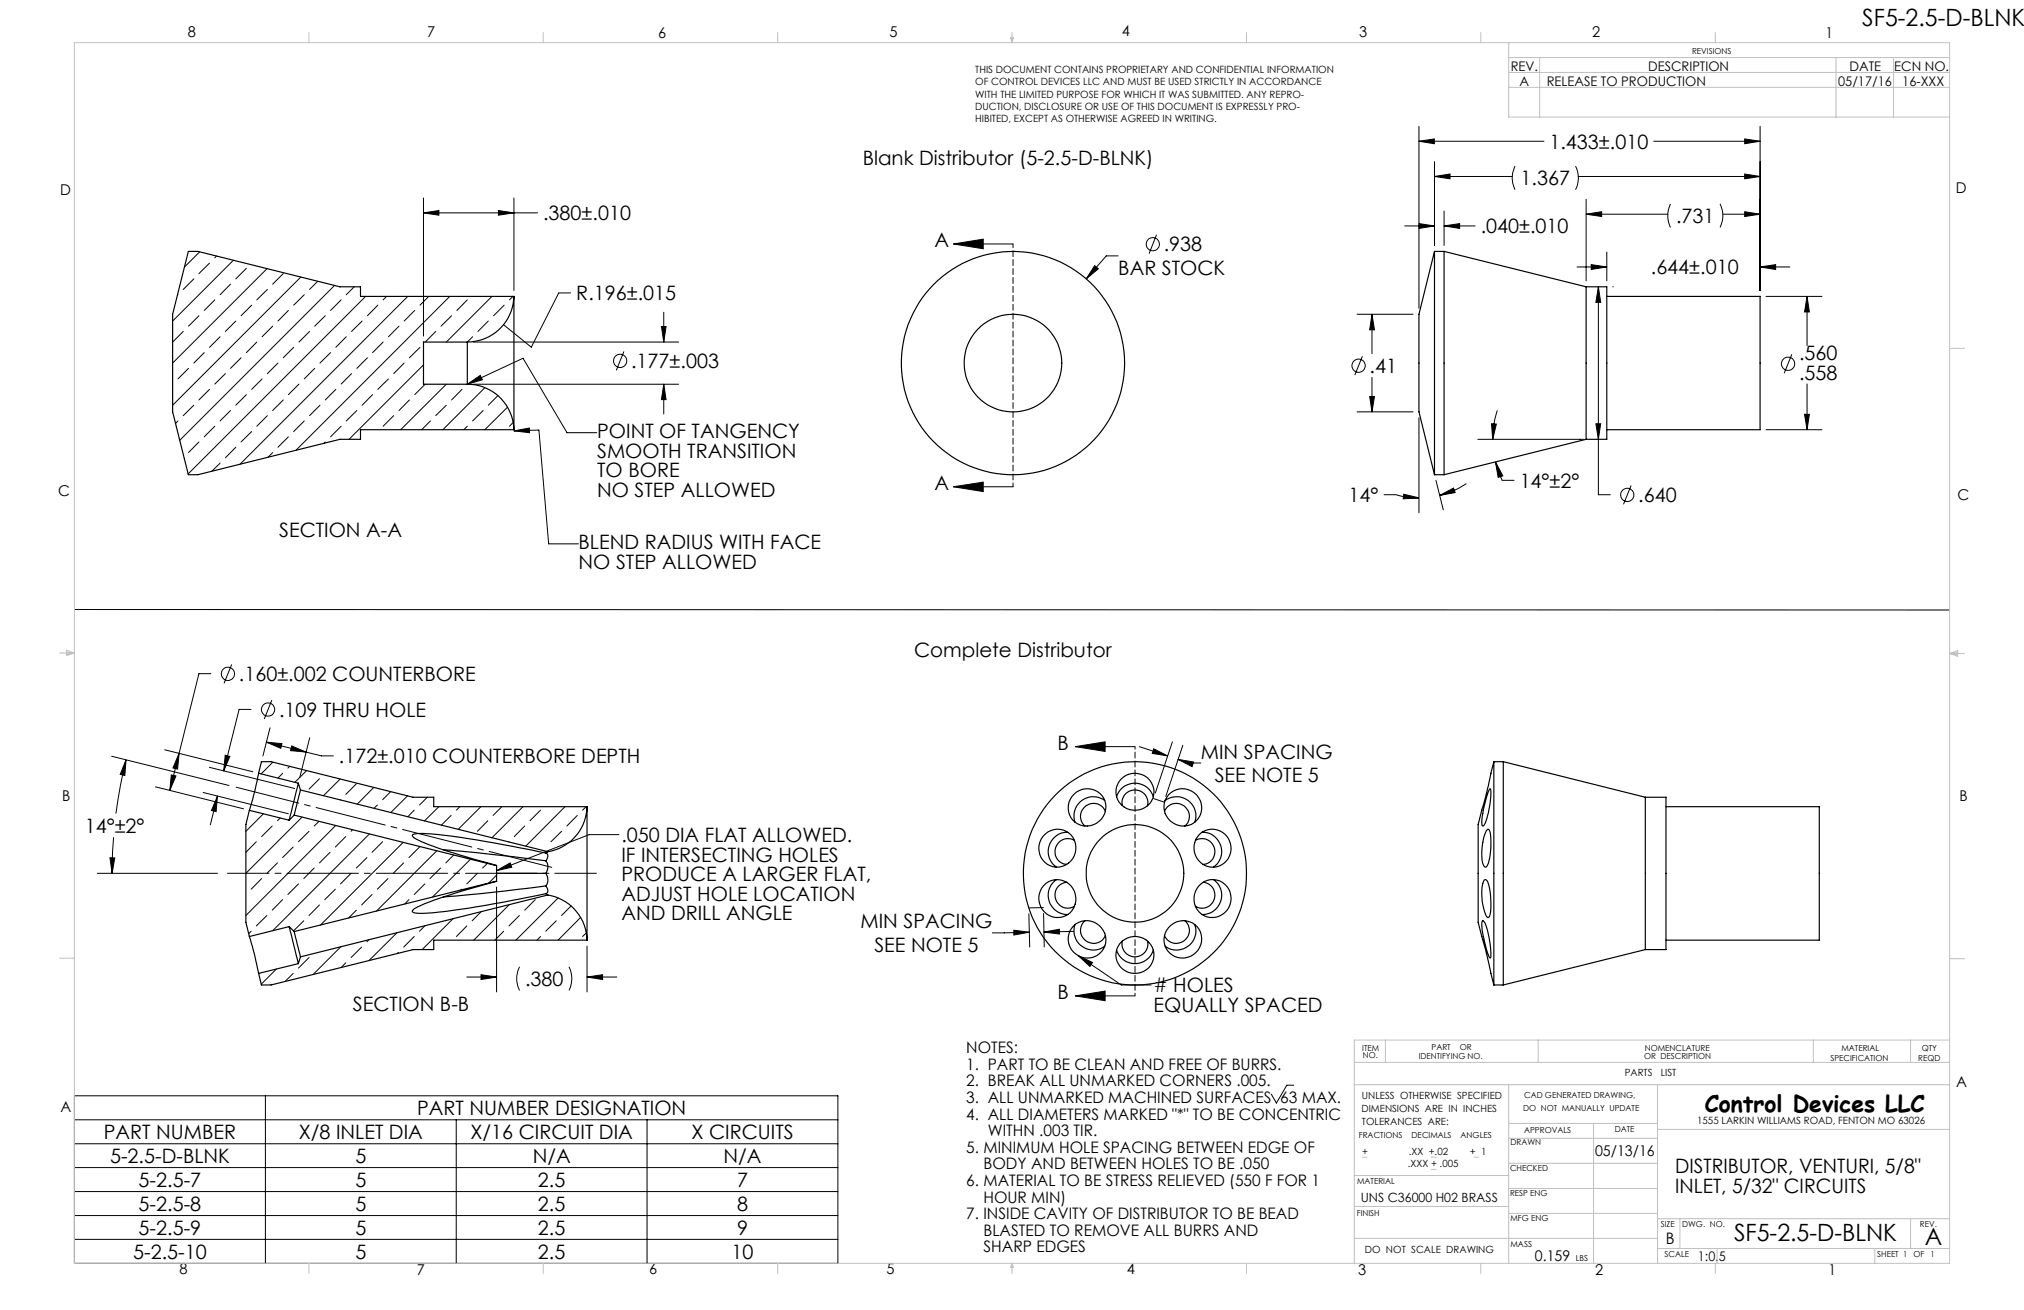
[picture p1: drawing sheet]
<svg xmlns="http://www.w3.org/2000/svg" width="432mm" height="279mm" viewBox="0 0 432 279" stroke-linecap="round" stroke-linejoin="round" font-family="sans-serif">
<g fill="none" stroke="#000" stroke-width=".21">
<path d="M302.7 30.1l3.3-.5v1.1zM302.7 27v38.8M302.7 30.1h26.7M306 37.6l3.4-.5v1zM306 34.5v17.9M306 37.6h16.6M323.2 35.4a5.6 5.6 0 0 0 0 5.1M336.1 35.4a5.6 5.6 0 0 1 0 5.1M336.7 37.6h38.8M352.8 30.1h22.7M372.2 29.6l3.3 .5-3.3 .6zM372.2 37.1l3.3 .5-3.3 .5z"/>
<path d="M375.5 27v34.9M41.3 59.5l-2.2 2.2M42.6 53.7l-3.3 3.3M44.7 56.1l-2.3 2.2M46.2 54.6l-.4 .4M49.8 55.5l-13 13M52.6 57.2l-2.3 2.3M57 57.3l-20.2 20.1M60.4 58.3l-2.2 2.3M64.2 59.1l-27.4 27.3M90.3 45.4l3.3-.5v1zM90.3 42.2v29.5"/>
<path d="M90.3 45.4h24.4M106.3 44.9l3.3 .5-3.3 .5zM109.6 42.2v19.7M203.4 52l6.4-1v2.1zM203.4 52h12.7M233.5 56.7l.8 .6-2.6 2.2zM238.5 54.6h-2.5l-4.3 4.9M246.7 50.1l-1.6 4M299.7 48.2h6.3M302.8 47.7l3.2 .5-3.2 .5zM308.1 48.2l3.3-.5v1zM308.1 45v7.4"/>
<path d="M308.1 48.2h6.6M336.4 56.9h6.4M338.4 45.7l3.3-.5v1zM338.4 42.5v17.4M338.4 45.7h17.4M339.5 56.4l3.3 .5-3.3 .6zM342.8 53.8v6.1M356.4 43.5a5.8 5.8 0 0 0 0 5M367 43.5a5.5 5.5 0 0 1 0 5M367.6 45.7h7.9M372.2 45.2l3.3 .5-3.3 .5zM375.5 56.9l3.3-.5v1.1z"/>
<path d="M375.5 56.9h6.3M38 62.9l-.1 .1M39.1 70.7l-2.3 2.3M40.2 78.6l-2.2 2.2M42.4 67.3l-2.2 2.3M43.6 75.2l-2.3 2.2M45.8 64l-2.2 2.2M47 71.8l-2.3 2.3M48.1 79.7l-2.3 2.2M49.2 60.6l-2.2 2.3M50.3 68.5l-2.2 2.2M51.4 76.3l-2.2 2.3"/>
<path d="M53.7 65.1l-2.3 2.2M54.8 73l-2.2 2.2M57 61.7l-2.2 2.3M58.2 69.6l-2.3 2.2M59.3 77.4l-2.3 2.3M61.5 66.2l-2.2 2.3M62.7 74.1l-2.3 2.2M64.9 62.9l-2.2 2.2M66 70.7l-2.2 2.3M67.1 78.6l-2.2 2.2M67.8 60l-1.8 1.7M69.4 67.3l-2.3 2.3"/>
<path d="M70.5 75.2l-2.2 2.2M71.4 60.9l-33.1 33M72.8 64l-2.3 2.2M73.9 71.8l-2.3 2.3M75 79.7l-2.2 2.2M75.6 61.2l-1.7 1.7M77.3 68.5l-2.3 2.2M78 63.2l-37.9 37.9M78.4 76.3l-2.3 2.3M80.6 65.1l-2.2 2.2M81.7 73l-2.2 2.2M82.5 63.2l-.8 .8"/>
<path d="M85.1 69.6l-2.2 2.2M86.2 77.4l-2.2 2.3M87 63.2l-35.8 35.8M88.5 66.2l-2.3 2.3M89.6 74.1l-2.3 2.2M90.3 77.8l-15.8 15.9M91.5 63.2l-1.9 1.9M93 70.7l-2.3 2.3M96 63.2l-32.9 32.8M96.3 67.3l-2.2 2.3M99.7 64l-2.2 2.2M100.8 71.8l-1.1 1.2"/>
<path d="M101 73h43.8M104.2 68.5l-2.2 2.2M105 63.2l-9.8 9.8M107.6 65.1l-2.3 2.2M109.4 63.2l-.7 .8M121.7 62.5h-2.5l-5.9 11.5-5.9-4.7M133.1 75l-1.6 4M141.1 69.6h1l-.5 3.4zM141.6 66.6v6.4M289.5 67h11.9M290.7 76l-1.7 4M292.7 67l.5 3.3h-1z"/>
<path d="M292.7 67v8.4M341 61.2l.5 3.3h-1zM341 61.2v44.3h2.5M344.1 61.2h.1M376.8 63.2h11.9M382.3 75.6l-1.7 4M385.5 63.2l.5 3.3h-1zM385.5 63.2v10.5M38 89.8l-.5 .5M41.3 86.4l-2.2 2.3M42.4 94.3l-2.2 2.2M44.7 83l-2.3 2.3"/>
<path d="M45.8 90.9l-2.2 2.3M47 98.8l-1.8 1.7M49.2 87.6l-2.2 2.2M50.3 95.4l-2.2 2.2M52.6 84.2l-2.3 2.2M53.7 92l-2.3 2.3M55.9 80.8l-2.2 2.2M57 88.7l-2.2 2.2M58.2 96.5l-1 1M60.4 85.3l-2.2 2.3M61.5 93.2l-2.2 2.2M63.8 81.9l-2.3 2.3"/>
<path d="M64.9 89.8l-2.2 2.2M68.3 86.4l-2.3 2.3M69.4 94.3l-.3 .2M71.6 83l-2.2 2.3M72.8 90.9l-2.3 2.3M76.1 87.6l-2.2 2.2M79.5 84.2l-2.2 2.2M82.9 80.8l-2.3 2.2M84 88.7l-2.3 2.2M87.3 85.3l-2.2 2.3M90.7 82l-2.2 2.2M91.8 89.8l-1.8 1.9"/>
<path d="M95.2 82l-9.7 9.7M95.2 86.4l-2.2 2.3M98.6 83l-2.3 2.3M99.7 82l11.9-5.6 9.4 15.9h6.3M99.7 90.9l-.7 .8M99.7 82l2.7-1.9 .5 .9zM101 82h43.8M103.1 87.6l-2.3 2.2M103.4 82.7l-8.9 9M106.2 84.4l-2 2M108.3 86.9l-4.9 4.8M109.5 90.1l-.8 .8"/>
<path d="M109.6 91.9l3.3-.6 .1 1zM109.6 91.9l5.4-.2 2.1 24.3h6.3M141.6 82l.5 3.2h-1zM141.6 82v6.3M289.5 87.8h11.9M292.2 84.6h1l-.5 3.2zM292.7 80.5v7.3M302.7 89.1v20.3M315.3 93.7h22.5M318.2 90.4l1 .1-.7 3.2zM319.1 98.5l1.5 3-1 .3zM319.1 98.5l.7 2.5 .7 1.4h2.5"/>
<path d="M319.4 87.5a20.9 20.9 0 0 0-.9 6.2M340.5 90.4h1l-.5 3.3zM376.8 91.7h11.9M385 88.4h1l-.5 3.3zM385.5 81.9v9.8M203.4 103.8l6.4-1v2zM203.4 103.8h12.7M295.3 105.5a14.9 14.9 0 0 1 4.3 .4l3.1 .3M299.5 105.4l3.2 .8-3.3 .2zM306.4 102.5l1.5 6.2M307.2 105.7l2.9-1.6 .3 1zM312.8 103.2a18.7 18.7 0 0 1-5.6 2.5"/>
<path d="M348 103.5l-1.6 4.1M15.9 130l400 .1M35.1 159.9l18.8 4.7M45 143.7h-2.6l-6.2 24.9M49.4 141.7l-1.6 4M53.6 151.3h-2.6l-3.3 13.1M56.8 158.3l3.3 .3-.2 1zM56.8 158.3l11.8 2.9h2.5M57.6 155.2l-1.5 6M58 149.3l-1.6 4.1M62.2 159.1l3.1 1.3-3.3-.3zM66.1 157.3l-2.1 8.5"/>
<path d="M229.4 159.2l6.4-1v2.1zM229.4 159.2h12.7M243.1 159.2l6 2M246.1 159.7l3 1.5-3.3-.5zM250.1 158.2l-3.6 10.9M252.3 159l-3.6 10.9M23.8 161.3l25.1 6.2M24.2 178.6l-.3 7.7M26.9 162.1l-.3 3.3-1-.2zM26.9 162.1l-1.3 5.7-.9 5.7M33.2 167.8l18.8 4.7M36.5 165.3l1 .2-1.3 3.1z"/>
<path d="M38.2 160.7l-.3 3.3-1-.2zM43.3 169l18.2 4.6M44.7 163.7l18.2 4.5M46.4 169.8l-.3 3.3-1-.2zM46.4 169.8l-1.5 6.1M48 161.1l1 .2-1.3 3.1zM54.7 179.5l-2.2 2.3M56.2 173.6l-3.7 3.7M58.1 176.2l-2.3 2.2M58.2 162.6l-2.5 2.5M59.8 174.4l-.6 .6M60.3 165l-1 .9"/>
<path d="M61.8 163.4l-.4 .4M64.5 174.3l-12 12M65.4 164.4l-2.5 2.5M65.9 177.3l-2.2 2.2M68.1 175.2l-1.1 1M68.2 166.1l-2.3 2.2M71.6 176.1l-19.1 19.2M72.6 166.2l-3.6 3.5M72.6 170.6h.1M73.8 178.4l-2.3 2.3M75.2 177l-.3 .3M76 167.2l-2.2 2.2"/>
<path d="M78.8 177.9l-20.6 20.6M79.8 167.9l-3.6 3.6M80.5 171.7l-.7 .7M81.6 179.5l-2.2 2.3M83.4 168.8l-1.8 1.8M86 179.7l-17.6 17.6M87 169.7l-3.6 3.6M88.4 172.8l-1.4 1.4M91.2 170l-1.7 1.7M93.6 172l-3 3.1M96.2 173.9l-2 2.1M98.1 172l-.7 .8"/>
<path d="M102.6 172l-4.8 4.9M104.1 175l-2.3 2.3M107.1 172l-1.9 1.9M108.6 179.5l-.1 .1M111.6 172l-6.6 6.7M111.9 176.2l-2.2 2.2M115.3 172.8l-2.2 2.2M119.8 177.3l-2.3 2.2M120.5 172l-8.4 8.5M123.2 173.9l-2.3 2.3M125.1 172l-.8 .8M132 178h-6.3l-19.8 7.7"/>
<path d="M246.1 170.3l2.2 .8M251.3 162l2.3 .7h2.6M251.3 162l3.3 .5-.3 1zM20.7 186.3h25.7M23.5 183h1l-.6 3.3zM53.6 198.6l-.5 .5M55.8 187.4l-2.2 2.3M56.9 195.3l-2.2 2.2M59.2 184l-2.3 2.3M60.3 191.9l-2.2 2.2M62.5 180.7l-2.2 2.2M63.7 188.5l-2.3 2.3"/>
<path d="M64.8 196.4l-2.2 2.1M67 185.1l-2.2 2.3M68.2 193l-2.3 2.3M70.4 181.8l-2.2 2.2M71.5 189.7l-2.2 2.2M74.9 186.3l-2.3 2.2M76 194.1l-1.6 1.7M78.3 182.9l-2.3 2.2M79.4 190.8l-2.2 2.2M82.8 187.4l-2.3 2.3M84.7 198.9l-6 6M86.1 184l-2.2 2.3"/>
<path d="M87.2 191.9l-.9 .9M88.4 199.7l-2.3 2.3M89.5 180.7l-2.3 2.2M90.6 188.5l-2.2 2.3M90.7 197.4l-1.2 1.2M93.2 181.4l-12.9 12.9M94 185.1l-2.3 2.3M96.7 195.9l-6.6 6.6M96.8 182.4l-1.7 1.6M98.5 189.7l-.2 .1M99.6 197.5l-2.2 2.2M100.4 183.2l-8.1 8.1"/>
<path d="M101.8 186.3l-2.2 2.2M102.7 194.5l-2 1.9M104 184.2l-1 .9M105.9 186.7l-1.7 1.6M105.9 189.2v22.4M105.9 185.7l2.9-1.7 .4 1zM107.5 198.6l-1.9 1.9M108.6 193l-7.5 7.5M110.8 195.3l-2.2 2.2M114.2 191.9l-2.3 2.2M115.3 199.7l-.8 .8M118.7 196.4l-2.3 2.2"/>
<path d="M119.1 191.5l-9 9M121.8 193.2l-2 2.1M123.9 195.7l-4.8 4.8M125.1 199l-.8 .7M216.3 198.4l3.3 .4-3.3 .6zM219.5 194.9l.2 7.1M219.6 198.8l-7.9 .2M222.6 193.6h-3.1M222.6 194.8l.2 7.2M222.7 198.8l3.3-.6v1zM229.1 198.6l-6.4 .2M59 206.7l-3.3 3.2"/>
<path d="M62.5 207.6l-1.7 1.7M65.9 204.2l-2.2 2.3M72.7 201.9l-5.9 6M73.8 205.4l-1 1M77.2 202l-2.3 2.2M78.7 200.4l-.4 .5M85 203.1l-.3 .3M99.6 208.4h6.3M102.6 207.9l3.3 .5-3.3 .5zM110.8 206.2a5.6 5.6 0 0 0 0 5M121.4 206.2a5.6 5.6 0 0 1 0 5M125.2 208.4l3.4-.5v1z"/>
<path d="M125.2 201.8v9.8M125.2 208.4h6.4M229.4 212.4l6.4-1v2zM229.4 212.4h12.7M230.1 203.9l9.1 6.2h6.4M230.1 203.9l3 1.4-.6 .8zM15.9 233.7h162.9v35.8h-162.9zM15.9 238.8h162.9M56.6 233.7v35.8M97.3 238.8v30.7M138 238.8v30.7M276 231.5h-1.5l-2.2 3.8-1.1-1.9"/>
<path d="M15.9 243.9h162.9M15.9 249h162.9M15.9 254.1h162.9M15.9 259.3h162.9M15.9 264.3h162.9"/>
<circle cx="246" cy="52.1" r="1.41"/>
<circle cx="132.3" cy="77" r="1.41"/>
<circle cx="289.8" cy="78" r="1.41"/>
<circle cx="381.5" cy="77.6" r="1.41"/>
<circle cx="347.2" cy="105.6" r="1.41"/>
<circle cx="48.6" cy="143.7" r="1.42"/>
<circle cx="57.2" cy="151.3" r="1.42"/>
</g>
<path d="M216.1 52v51.8" fill="none" stroke="#000" stroke-width=".21" stroke-dasharray="1.3 .6" stroke-dashoffset=".5"/>
<path d="M242.1 159.2v53.2" fill="none" stroke="#000" stroke-width=".21" stroke-dasharray="1.3 .6" stroke-dashoffset=".7"/>
<path d="M48.5 186.3h78.7" fill="none" stroke="#000" stroke-width=".21" stroke-dasharray="15.2 1.3 1.3 1.3" stroke-dashoffset="6.4"/>
<path d="M50.4 167.9l67.3 17.1" fill="none" stroke="#000" stroke-width=".21" stroke-dasharray="15.2 1.3 1.3 1.3" stroke-dashoffset="1.5"/>
<g fill="none" stroke="#c0c0c0" stroke-width=".21">
<path d="M15.9 9.1h400v260.4h-400zM65.9 6.9v2.2M115.9 6.9v2.2M165.9 6.9v2.2M215.6 8h.6l-.3 1.1zM215.7 8l.2 1.1M215.9 6.9v2.2M216 8l-.1 1.1M265.9 6.9v2.2M315.9 6.9v2.2M321.9 9.1v15.9h94M321.9 15.5h94"/>
<path d="M321.9 18.6h94M321.9 12.3h94M328.5 12.3v12.7M365.9 6.9v2.2M391.7 12.3v12.7M404 12.3v12.7M415.9 74.3h3.2M12.7 139.3h3.2M14.2 139.1l1.7 .2M14.2 138.7l1.7 .6-1.7 .5zM15.9 139.3l-1.7 .3M415.9 139.4h3.2"/>
<path d="M415.9 139.4l1.8-.6v1.2zM415.9 139.4l1.8 .3M417.7 139.2l-1.8 .2M12.7 204.4h3.2M415.9 204.5h3.2M288.9 231.4h127M288.9 226.6h127M295.6 221.8v4.8M321.9 231.4v38.1M321.9 239.6h31.7M328.2 221.8v4.8M340 239.6v29.9"/>
<path d="M353.6 231.4v38.1M386.9 221.8v4.8M407.6 221.8v4.8M415.9 221.8h-127v47.7M288.9 257.3h33M288.9 250.7h33M290.7 246.8h.9M305.4 246.8h1M305.4 249.4h1M314.5 246.8h1M321.9 258.8h31.7M321.9 253.5h31.7"/>
<path d="M321.9 248.1h31.7M321.9 242.8h31.7M353.6 259.9h62.3M353.6 240.9h62.3M358.4 259.9v6.4M407.6 259.9v6.4M65.9 269.5v2.1M115.9 269.5v2.1M165.9 269.5v2.1M215.9 269.5v2.1M215.9 269.5l.3 .8h-.6zM265.9 269.5v2.1"/>
<path d="M288.9 264.1h64.7M315.9 269.5v2.1M353.6 266.3h62.3M365.9 269.5v2.1M366.3 266.3v3.2M400 266.3v3.2"/>
</g>
<g fill="#000">
<path d="M109.6 91.9l3.3-.6 .1 1z"/>
<path d="M203.4 52l6.4-1v2.1zM203.4 103.8l6.4-1v2zM229.4 159.2l6.4-1v2.1zM229.4 212.4l6.4-1v2z"/>
<path d="M233.5 56.7l-1.8 2.8 2.6-2.2zM292.7 67l.5 3.3h-1zM292.2 84.6h1l-.5 3.2zM302.7 30.1l3.3-.5v1.1zM372.2 29.6l3.3 .5-3.3 .6zM338.4 45.7l3.3-.5v1zM372.2 45.2l3.3 .5-3.3 .5zM341 61.2l.5 3.3h-1zM340.5 90.4h1l-.5 3.3zM299.5 105.4l3.2 .8-3.3 .2zM307.2 105.7l2.9-1.6 .3 1zM308.1 48.2l3.3-.5v1zM302.8 47.7l3.2 .5-3.2 .5zM318.2 90.4l1 .1-.7 3.2zM319.1 98.5l1.5 3-1 .3zM372.2 37.1l3.3 .5-3.3 .5zM306 37.6l3.4-.5v1zM385.5 63.2l.5 3.3h-1zM385 88.4h1l-.5 3.3zM375.5 56.9l3.3-.5v1.1zM339.5 56.4l3.3 .5-3.3 .6zM141.1 69.6h1l-.5 3.4zM141.6 82l.5 3.2h-1zM106.3 44.9l3.3 .5-3.3 .5zM90.3 45.4l3.3-.5v1zM26.9 162.1l-.3 3.3-1-.2zM23.5 183h1l-.6 3.3zM36.5 165.3l1 .2-1.3 3.1zM38.2 160.7l-.3 3.3-1-.2zM46.4 169.8l-.3 3.3-1-.2zM48 161.1l1 .2-1.3 3.1zM62.2 159.1l3.1 1.3-3.3-.3zM56.8 158.3l3.3 .3-.2 1zM102.6 207.9l3.3 .5-3.3 .5zM125.2 208.4l3.4-.5v1z"/>
<path d="M251.3 162l3.3 .5-.3 1zM246.1 159.7l3 1.5-3.3-.5zM216.3 198.4l3.3 .4-3.3 .6zM222.7 198.8l3.3-.6v1z"/>
<path d="M230.1 203.9l3 1.4-.6 .8zM99.7 82l2.7-1.9 .5 .9zM105.9 185.7l2.9-1.7 .4 1z"/>
</g>
<g fill="none" stroke="#000" stroke-width=".25">
<path d="M306 53.6v47.6M306 53.6l-3.3 13.4v20.8l3.3 13.4M306 53.6h2.1M308.1 53.6v47.6M308.1 53.6l30.3 7.6M99.7 73v9M99.7 73h-9.4v9h9.4M109.6 63.2a10 10 0 0 1-9.9 9.8M109.6 63.2v28.5M109.6 63.2h-32.7v-2h-4.4l-30.3-7.6h-2l-3.4 13.4v20.8l3.4 13.4h2l30.3-7.5h4.4v-2h32.7M338.4 61.2v32.5M338.4 61.2h4.4v32.5h-4.4"/>
<path d="M342.8 63.2h32.7v28.5h-32.7M99.7 82a9.9 9.9 0 0 1 9.9 9.7M338.4 93.7l-30.3 7.5M306 101.2h2.1M53.2 172.8l-.7 3.1v20.8l.7 3M53.2 172.8l8.5 2.1M55.2 164.9l-.8 3.7-1.2 4.2M55.2 164.9l.6-2.4h2l30.3 7.5h4.4v2h32.7M55.2 164.9l8.4 2.1M62.8 173.8l43.1 10.8M62.8 173.8l-1.1 1.1M63.6 167l-1.9 7.9"/>
<path d="M63.6 167l.5 1.5M64.1 168.5l-1.3 5.3M64.1 168.5l52.8 13.1M125.2 172v28.5M125.2 172a10 10 0 0 1-8.3 9.6M222.5 178.4a4 4 0 0 1 6-.3 4 4 0 0 1-.5 6 4 4 0 0 1-5.3-.4 4 4 0 0 1-.2-5.3zM227.8 177.5a4.1 4.1 0 0 0-4 2.9 4.1 4.1 0 0 0 1.6 4.6M229.2 169.4a4 4 0 0 1 6.5 1.3 4 4 0 0 1-3.7 5.5 3.9 3.9 0 0 1-3.8-2.4 3.9 3.9 0 0 1 1-4.4zM229.2 179.3a2.74 2.74 0 0 0-4 1.5 2.74 2.74 0 0 0 2.4 3.6M235.7 170.7a4.1 4.1 0 0 0-4.9 0 4.1 4.1 0 0 0-1.4 4.7M235.8 173a2.76 2.76 0 0 0-4.1-1.1 2.76 2.76 0 0 0-.2 4.3M239.2 166.2a4 4 0 0 1 6.8 1.5 4 4 0 0 1-4.9 5 3.9 3.9 0 0 1-1.9-6.5z"/>
<path d="M239.4 171.8a2.75 2.75 0 0 1 2.7-3.3 2.75 2.75 0 0 1 2.7 3.4M246.1 169.9a4.1 4.1 0 0 0-4-2.9 4.1 4.1 0 0 0-3.9 3M248.5 173a2.74 2.74 0 0 1 4.1-1.1 2.74 2.74 0 0 1 .2 4.3M248.5 170.8a4.1 4.1 0 0 1 4.9-.1 4.1 4.1 0 0 1 1.5 4.7M249.3 169.5a4 4 0 0 1 6.7 1 4 4 0 0 1-3.8 5.7 4.1 4.1 0 0 1-2.9-6.7zM255 179.2a2.75 2.75 0 0 1 4.1 1.6 2.75 2.75 0 0 1-2.5 3.6M256 177.9a4 4 0 0 1 6.6 2.5 4 4 0 0 1-5.8 4 4.2 4.2 0 0 1-.8-6.5zM256.4 177.5a4.1 4.1 0 0 1 4 2.8 4.1 4.1 0 0 1-1.5 4.7M317.3 177l.1-.2a1.67 1.67 0 0 1 .6 1.8 13.7 13.7 0 0 1-.8 6.1l-.2 .2h-.3a7.7 7.7 0 0 1-.4-5.2l.3-1.3zM317.8 168.3l.1-.1a15.4 15.4 0 0 1-1.3 7.8l-.3 .2a8.7 8.7 0 0 1 .5-4.9l.6-2.2zM318.7 162.5v47.6M318.7 162.5l-1.8 7.6-1.6 5.8v20.8l1.7 6 1.7 7.4"/>
<path d="M318.7 162.5h2M320.7 162.5v47.6M320.7 162.5l30.3 7.5M351 170v32.5M351 170h4.4v32.5h-4.4M355.4 172h32.7v28.5h-32.7M53.2 199.7l1.1 4 .9 3.9M61.7 197.6l1.9 7.9M61.7 197.6l-8.5 2.1M61.7 197.6l1.1 1.1M62.8 198.7l1.3 5.4M94.5 181.2l7.2 .7 14.8 1.7"/>
<path d="M105.9 187.9v.1a126.2 126.2 0 0 0-16.8 5.4l-.8 .5-.3 .6a5.5 5.5 0 0 0 3.5 .2 225.6 225.6 0 0 0 25-4.1M105.9 186.3h10.6M105.9 187.9l-43.1 10.8M105.9 184.6v3.3M116.5 190.6l.4 .3M116.5 188.9l.4 1-.1 .4-.3 .3M116.5 186.3a2.24 2.24 0 0 1 0 2.6M116.5 183.6a2.3 2.3 0 0 1 0 2.7M116.5 181.9a1.02 1.02 0 0 1 0 1.7M116.5 181.9a196.4 196.4 0 0 0-26.2-4.1 3.4 3.4 0 0 0-2.3 .3l-.1 .1a6.3 6.3 0 0 0 3.3 1.8 176.7 176.7 0 0 0 14.7 4.6M116.5 188.9l-13.6 1.7-8.4 .7M116.9 190.9a10 10 0 0 1 8.3 9.6"/>
<path d="M116.9 181.6l-.4 .3M116.9 190.9l-52.8 13.2M222.6 188.9a4 4 0 0 1 6.8 1.7 4 4 0 0 1-4.9 4.9 4.1 4.1 0 0 1-1.9-6.6zM225.4 187.6a4.1 4.1 0 0 0-1.6 4.6 4.1 4.1 0 0 0 4 2.9M227.6 188.2a2.76 2.76 0 0 0-2.4 3.6 2.76 2.76 0 0 0 4 1.5M229 197.5a4 4 0 0 1 6.7 1.5 4 4 0 0 1-4.4 5.3 4.1 4.1 0 0 1-2.3-6.8zM229.3 197.2a4.1 4.1 0 0 0 1.5 4.6 4.1 4.1 0 0 0 4.9 0M231.5 196.4a2.74 2.74 0 0 0 .2 4.2 2.74 2.74 0 0 0 4.1-1.1M249.3 197.8a4 4 0 0 1 6.8 1 4 4 0 0 1-4.1 5.5 3.9 3.9 0 0 1-3.4-2.4 3.9 3.9 0 0 1 .7-4.1zM252.8 196.4a2.75 2.75 0 0 1-.2 4.3 2.75 2.75 0 0 1-4.2-1.2M254.9 197.2a4.1 4.1 0 0 1-1.5 4.6 4.1 4.1 0 0 1-4.8 0M255.8 188.9a4 4 0 0 1 6.6 1.2 4 4 0 0 1-3.6 5.6 4 4 0 0 1-3.8-2.4 4 4 0 0 1 .8-4.4z"/>
<path d="M256.7 188.2a2.76 2.76 0 0 1 2.3 3.6 2.76 2.76 0 0 1-4 1.5M258.9 187.6a4.1 4.1 0 0 1 1.5 4.6 4.1 4.1 0 0 1-3.9 2.9M316.3 196.4a4.7 4.7 0 0 1 1.3 3.1l.2 1.3a6.8 6.8 0 0 1 .1 3.5 19.8 19.8 0 0 1-1.7-7.7zM316.6 187.7l.4-.1a5.1 5.1 0 0 1 1 3.4 9.8 9.8 0 0 1-.4 4.6l-.1 .1a1.81 1.81 0 0 1-.9-1.7 10.3 10.3 0 0 1 0-6.3zM63.6 205.5l-8.4 2.1M64.1 204.1l-.5 1.4M125.2 200.5h-32.7v2h-4.4l-30.3 7.6h-2l-.6-2.5M238.2 202.6a4.1 4.1 0 0 0 3.9 2.9 4.1 4.1 0 0 0 4-2.9M239.4 200.8a4 4 0 0 1 5.9 .4 4 4 0 0 1-.9 5.8 4 4 0 0 1-5.8-1.4 3.9 3.9 0 0 1 .8-4.8zM239.5 200.7a2.75 2.75 0 0 0 2.6 3.4 2.75 2.75 0 0 0 2.7-3.4M318.7 210.1h2M351 202.5l-30.3 7.6"/>
<circle cx="216.1" cy="77.4" r="10.4"/>
<circle cx="216.1" cy="77.5" r="23.8"/>
<circle cx="242.1" cy="186.3" r="23.8"/>
<circle cx="242.1" cy="186.3" r="10.4"/>
</g>
<g font-size="5.1">
<text x="397.3" y="5.6">SF5-2.5-D-BLNK</text>
<text x="369.9" y="264.7">SF5-2.5-D-BLNK</text>
<text x="410.6" y="265.5">A</text>
</g>
<text font-size="4.9" x="363.7" y="237.1">Control Devices LLC</text>
<g font-size="4.2">
<text x="184" y="35.3">Blank Distributor (5-2.5-D-BLNK)</text>
<text x="330.6" y="31.7">1.433±.010</text>
<text x="324.4" y="39.5">1.367</text>
<text x="115.9" y="47">.380±.010</text>
<text x="357.6" y="47.6">.731</text>
<text x="199.4" y="52.7">A</text>
<text x="248.3" y="53.6">.938</text>
<text x="315.9" y="49.8">.040±.010</text>
<text x="238.6" y="58.7">BAR STOCK</text>
<text x="352.2" y="58.5">.644±.010</text>
<text x="123" y="64.1">R.196±.015</text>
<text x="383.8" y="76.8">.560</text>
<text x="134.6" y="78.5">.177±.003</text>
<text x="292.2" y="79.5">.41</text>
<text x="383.8" y="81">.558</text>
<text x="127.4" y="93.4">POINT OF TANGENCY</text>
<text x="127.4" y="97.6">SMOOTH TRANSITION</text>
<text x="127.4" y="101.8">TO BORE</text>
<text x="127.4" y="105.9">NO STEP ALLOWED</text>
<text x="199.4" y="104.5">A</text>
<text x="287.7" y="107.1">14°</text>
<text x="324.2" y="104">14°±2°</text>
<text x="349.5" y="107.1">.640</text>
<text x="59.6" y="114.5">SECTION A-A</text>
<text x="123.4" y="117.1">BLEND RADIUS WITH FACE</text>
<text x="123.4" y="121.3">NO STEP ALLOWED</text>
<text x="195" y="140.1">Complete Distributor</text>
<text x="51" y="145.3">.160±.002 COUNTERBORE</text>
<text x="59.5" y="152.9">.109 THRU HOLE</text>
<text x="225.6" y="159.9">B</text>
<text x="256.2" y="161.8">MIN SPACING</text>
<text x="72.3" y="162.8">.172±.010 COUNTERBORE DEPTH</text>
<text x="259.1" y="166.8">SEE NOTE 5</text>
<text x="18.1" y="177.6">14°±2°</text>
<text x="132.6" y="179.6">.050 DIA FLAT ALLOWED.</text>
<text x="132.6" y="183.8">IF INTERSECTING HOLES</text>
<text x="132.6" y="188">PRODUCE A LARGER FLAT,</text>
<text x="132.6" y="192.1">ADJUST HOLE LOCATION</text>
<text x="132.6" y="196.3">AND DRILL ANGLE</text>
<text x="183.6" y="198">MIN SPACING</text>
<text x="186.5" y="203.1">SEE NOTE 5</text>
<text x="75.3" y="215.7">SECTION B-B</text>
<text x="112" y="210.3">.380</text>
<text x="225.6" y="213">B</text>
<text x="246.1" y="211.7"># HOLES</text>
<text x="246.1" y="215.8">EQUALLY SPACED</text>
<text x="89" y="237.8">PART NUMBER DESIGNATION</text>
<text x="22.1" y="242.9">PART NUMBER</text>
<text x="63.7" y="242.9">X/8 INLET DIA</text>
<text x="100.4" y="242.9">X/16 CIRCUIT DIA</text>
<text x="147.5" y="242.9">X CIRCUITS</text>
<text x="23.5" y="248">5-2.5-D-BLNK</text>
<text x="75.8" y="248">5</text>
<text x="113.6" y="248">N/A</text>
<text x="154.4" y="248">N/A</text>
<text x="357.4" y="250.2">DISTRIBUTOR, VENTURI, 5/8&quot;</text>
<text x="29.6" y="253.1">5-2.5-7</text>
<text x="75.8" y="253.1">5</text>
<text x="114.8" y="253.1">2.5</text>
<text x="157.2" y="253.1">7</text>
<text x="357.4" y="254.4">INLET, 5/32&quot; CIRCUITS</text>
<text x="29.6" y="258.2">5-2.5-8</text>
<text x="29.6" y="263.3">5-2.5-9</text>
<text x="75.8" y="258.2">5</text>
<text x="75.8" y="263.3">5</text>
<text x="114.8" y="258.2">2.5</text>
<text x="114.8" y="263.3">2.5</text>
<text x="157.2" y="258.2">8</text>
<text x="157.2" y="263.3">9</text>
<text x="28.4" y="268.4">5-2.5-10</text>
<text x="75.8" y="268.4">5</text>
<text x="114.8" y="268.4">2.5</text>
<text x="156.1" y="268.4">10</text>
</g>
<g font-size="3.4">
<text x="206.1" y="224.6">NOTES:</text>
<text x="206.1" y="228.2">1. PART TO BE CLEAN AND FREE OF BURRS.</text>
<text x="206.1" y="231.7">2. BREAK ALL UNMARKED CORNERS .005.</text>
<text x="206.1" y="235.2">3. ALL UNMARKED MACHINED SURFACES 63 MAX.</text>
<text x="206.1" y="238.8">4. ALL DIAMETERS MARKED &quot;*&quot; TO BE CONCENTRIC</text>
<text x="206.1" y="245.9">5. MINIMUM HOLE SPACING BETWEEN EDGE OF</text>
<text x="210.7" y="242.3">WITHN .003 TIR.</text>
<text x="209.8" y="249.4">BODY AND BETWEEN HOLES TO BE .050</text>
<text x="206.1" y="252.9">6. MATERIAL TO BE STRESS RELIEVED (550 F FOR 1</text>
<text x="209.8" y="256.5">HOUR MIN)</text>
<text x="206.1" y="260">7. INSIDE CAVITY OF DISTRIBUTOR TO BE BEAD</text>
<text x="209.8" y="263.6">BLASTED TO REMOVE ALL BURRS AND</text>
<text x="209.8" y="267.1">SHARP EDGES</text>
<text x="355.4" y="265.2">B</text>
</g>
<g font-size="3.2">
<text x="40" y="7.9">8</text>
<text x="91.1" y="7.9">7</text>
<text x="140.4" y="8.1">6</text>
<text x="189.8" y="7.9">5</text>
<text x="239.3" y="7.6">4</text>
<text x="289.9" y="7.9">3</text>
<text x="339.7" y="7.9">2</text>
<text x="389.5" y="8.1">1</text>
<text x="12.8" y="41.6">D</text>
<text x="417.3" y="41.1">D</text>
<text x="12.4" y="105.7">C</text>
<text x="417.6" y="106.5">C</text>
<text x="13.3" y="170.9">B</text>
<text x="418.1" y="170.8">B</text>
<text x="417.3" y="231.9">A</text>
<text x="12.9" y="237.2">A</text>
<text x="38.3" y="271.8">8</text>
<text x="88.9" y="272">7</text>
<text x="138.5" y="271.8">6</text>
<text x="189.1" y="271.8">5</text>
<text x="240.4" y="271.8">4</text>
<text x="289.7" y="272">3</text>
<text x="340.3" y="272">2</text>
<text x="390.1" y="272">1</text>
</g>
<g font-size="3.1">
<text x="340.3" y="246.5">05/13/16</text>
<text x="327.5" y="269">0.159</text>
</g>
<g font-size="2.8">
<text x="322.3" y="15.2">REV.</text>
<text x="351.6" y="15.2">DESCRIPTION</text>
<text x="394.5" y="15.2">DATE</text>
<text x="404.1" y="15.2">ECN NO.</text>
<text x="324.2" y="18.4">A</text>
<text x="330" y="18.4">RELEASE TO PRODUCTION</text>
<text x="392.2" y="18.4">05/17/16</text>
<text x="405.8" y="18.4">16-XXX</text>
<text x="362.2" y="269">1:0.5</text>
</g>
<text font-size="2.7" x="290.3" y="256.3">UNS C36000 H02 BRASS</text>
<g font-size="2.1">
<text x="208.1" y="15.6">THIS DOCUMENT CONTAINS PROPRIETARY AND CONFIDENTIAL INFORMATION</text>
<text x="208.1" y="18.2">OF CONTROL DEVICES LLC AND MUST BE USED STRICTLY IN ACCORDANCE</text>
<text x="208.1" y="20.8">WITH THE LIMITED PURPOSE FOR WHICH IT WAS SUBMITTED. ANY REPRO-</text>
<text x="208.1" y="23.4">DUCTION, DISCLOSURE OR USE OF THIS DOCUMENT IS EXPRESSLY PRO-</text>
<text x="208.1" y="26">HIBITED, EXCEPT AS OTHERWISE AGREED IN WRITING.</text>
<text x="346.6" y="229.4">PARTS</text>
<text x="354.3" y="229.4">LIST</text>
<text x="290.5" y="237.1">DIMENSIONS ARE IN INCHES</text>
<text x="290.6" y="234.5">UNLESS OTHERWISE SPECIFIED</text>
<text x="290.6" y="239.9">TOLERANCES ARE:</text>
<text x="362.1" y="239.8">1555 LARKIN WILLIAMS ROAD, FENTON MO 63026</text>
<text x="290.6" y="246.4">+</text>
<text x="300.4" y="249">.XXX + .005</text>
<text x="300.5" y="246.4">.XX +.02</text>
<text x="313.6" y="246.4">+ 1</text>
<text x="291.2" y="267.1">DO NOT SCALE DRAWING</text>
</g>
<g font-size="1.8">
<text x="361" y="11.5">REVISIONS</text>
<text x="290.6" y="224.1">ITEM</text>
<text x="290.8" y="225.7">NO.</text>
<text x="302.7" y="225.9">IDENTIFYING NO.</text>
<text x="305.4" y="223.9">PART</text>
<text x="311.4" y="223.9">OR</text>
<text x="350.8" y="226">OR DESCRIPTION</text>
<text x="350.9" y="224.1">NOMENCLATURE</text>
<text x="390.5" y="226.3">SPECIFICATION</text>
<text x="392.9" y="224.2">MATERIAL</text>
<text x="409.2" y="226.2">REQD</text>
<text x="410" y="224.1">QTY</text>
<text x="325" y="236.9">DO NOT MANUALLY UPDATE</text>
<text x="325.2" y="234.1">CAD GENERATED DRAWING,</text>
<text x="289.9" y="242.7">FRACTIONS</text>
<text x="301.2" y="242.7">DECIMALS</text>
<text x="311.6" y="242.7">ANGLES</text>
<text x="322.2" y="244.3">DRAWN</text>
<text x="325.2" y="241.6">APPROVALS</text>
<text x="344.5" y="241.4">DATE</text>
<text x="322.1" y="249.8">CHECKED</text>
<text x="289.5" y="252.6">MATERIAL</text>
<text x="322.1" y="255.1">RESP ENG</text>
<text x="289.5" y="259.3">FINISH</text>
<text x="322.2" y="260.5">MFG ENG</text>
<text x="354.3" y="261.8">SIZE</text>
<text x="358.9" y="261.7">DWG. NO.</text>
<text x="409.6" y="261.8">REV.</text>
<text x="322.2" y="266">MASS</text>
<text x="336.2" y="269">LBS</text>
<text x="355.1" y="268.2">SCALE</text>
<text x="400.5" y="268.1">SHEET 1</text>
<text x="408.2" y="268.1">OF</text>
<text x="411.8" y="268.1">1</text>
</g>
</svg>
